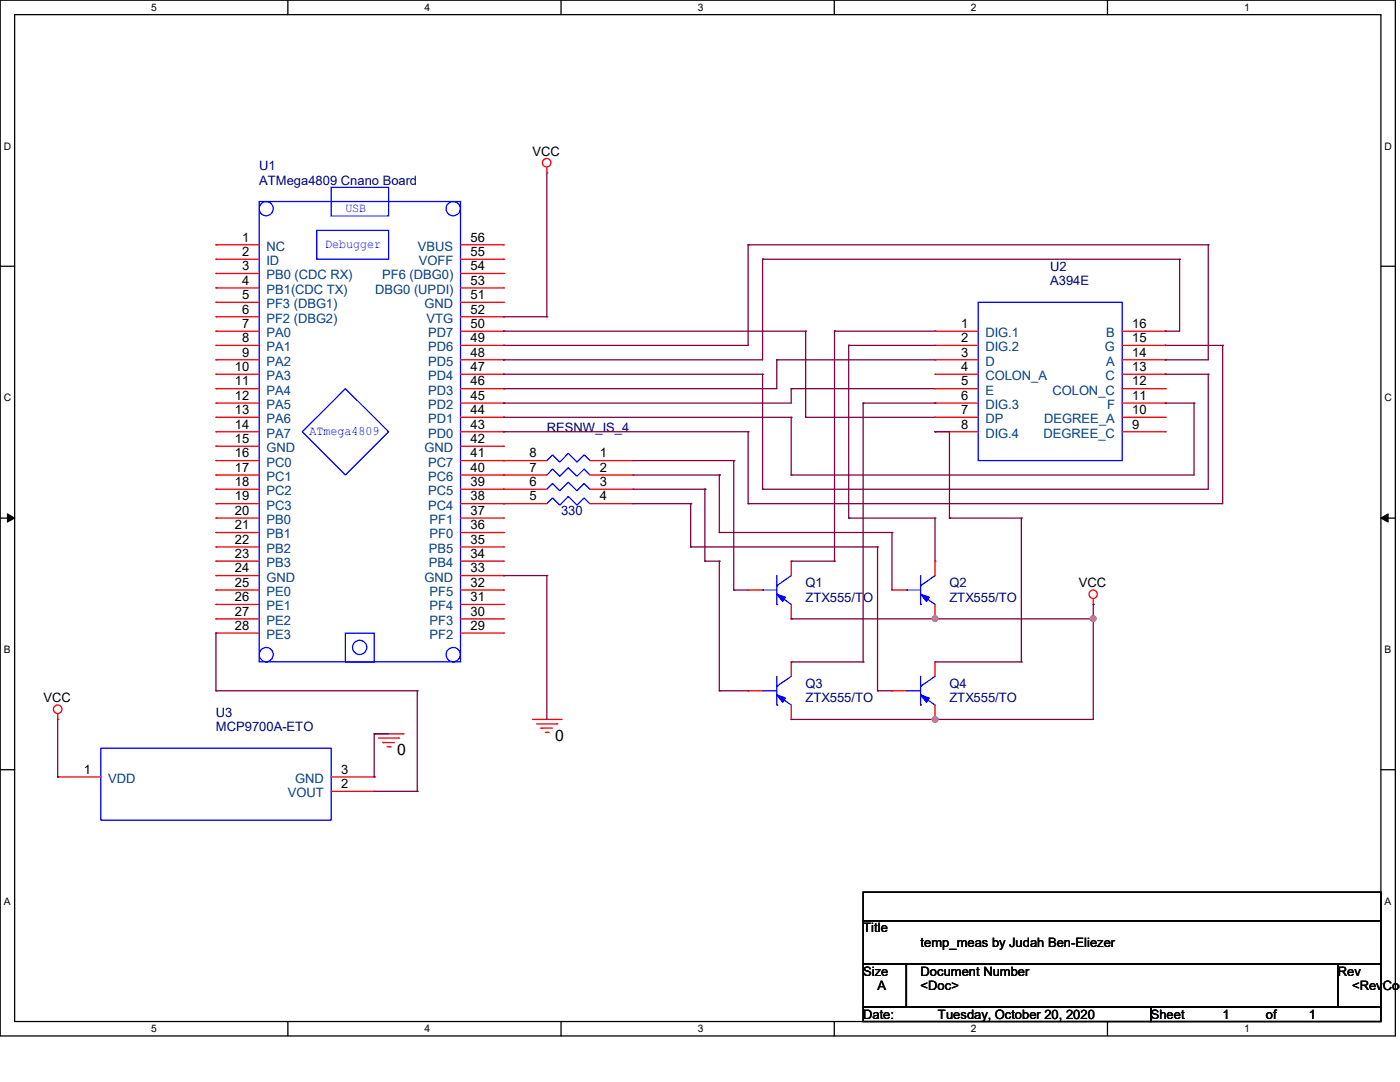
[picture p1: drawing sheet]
<svg xmlns="http://www.w3.org/2000/svg" width="279mm" height="216mm" viewBox="0 0 279 216" stroke-linecap="round" stroke-linejoin="round" font-family="sans-serif">
<path d="M0 0h278.5v206.7h-278.5zM2.9 2.9h272.7v200.9h-272.7z" fill="none" stroke="#000" stroke-width=".25"/>
<g fill="#fff">
<path d="M30.2 .3h1.1v2.3h-1.1z"/>
<path d="M30.2 204.1h1.1v2.3h-1.1z"/>
</g>
<path d="M57.4 0v2.9M57.4 203.8v2.9" fill="none" stroke="#000" stroke-width=".25"/>
<g fill="#fff">
<path d="M84.7 .3h1.1v2.3h-1.1z"/>
<path d="M84.7 204.1h1.1v2.3h-1.1z"/>
</g>
<path d="M112 0v2.9M112 203.8v2.9" fill="none" stroke="#000" stroke-width=".25"/>
<g fill="#fff">
<path d="M139.2 .3h1.1v2.3h-1.1z"/>
<path d="M139.2 204.1h1.1v2.3h-1.1z"/>
</g>
<path d="M166.5 0v2.9M166.5 203.8v2.9" fill="none" stroke="#000" stroke-width=".25"/>
<g fill="#fff">
<path d="M193.8 .3h1.1v2.3h-1.1z"/>
<path d="M193.8 204.1h1.1v2.3h-1.1z"/>
</g>
<path d="M221 0v2.9M221 203.8v2.9" fill="none" stroke="#000" stroke-width=".25"/>
<g fill="#fff">
<path d="M248.3 .3h1.1v2.3h-1.1z"/>
<path d="M248.3 204.1h1.1v2.3h-1.1z"/>
<path d="M.8 28h1.4v2.3h-1.4z"/>
<path d="M276.3 28h1.4v2.3h-1.4z"/>
<path d="M.8 78.2h1.4v2.3h-1.4z"/>
<path d="M276.3 78.2h1.4v2.3h-1.4z"/>
</g>
<path d="M0 53.1h2.9M275.6 53.1h2.9" fill="none" stroke="#000" stroke-width=".25"/>
<g fill="#fff">
<path d="M.8 128.5h1.3v2.2h-1.3z"/>
<path d="M276.3 128.5h1.3v2.2h-1.3z"/>
</g>
<path d="M0 103.4h2.9M275.6 103.4h2.9" fill="none" stroke="#000" stroke-width=".25"/>
<path d="M1.5 102.5l1.4 .9-1.4 .8zM275.6 103.4l1.4-.9v1.7z" fill="#000" stroke="#000" stroke-width=".2"/>
<g fill="#fff">
<path d="M.8 178.7h1.3v2.2h-1.3z"/>
<path d="M276.3 178.7h1.3v2.2h-1.3z"/>
</g>
<path d="M0 153.6h2.9M275.6 153.6h2.9M172.3 178h103.3v5.7h-103.3zM172.3 183.7h103.3v8.7h-103.3zM172.3 192.4h8.6v8.6h-8.6zM180.9 192.4h86.1v8.6h-86.1zM267 192.4h8.6v8.6h-8.6zM172.3 201h57.4v2.8h-57.4zM229.7 201h45.9v2.8h-45.9z" fill="none" stroke="#000" stroke-width=".25"/>
<g fill="none" stroke="#f00" stroke-width=".25">
<path d="M109.1 34.5h.1M109.1 33.4v1.1M43.1 48.9h.1M43.1 54.6h.1M43.1 51.7h.1M43.1 57.4h.1M43.1 48.9h8.6M43.1 54.6h8.6M43.1 51.7h8.6M43.1 57.4h8.6M91.9 48.9h8.6M91.9 54.6h8.6"/>
<path d="M91.9 51.7h8.6M91.9 57.4h8.6M100.5 57.4h.1M100.5 54.6h.1M100.5 51.7h.1M100.5 48.9h.1M43.1 66.1h.1M43.1 68.9h.1M43.1 71.8h.1M43.1 74.7h.1M43.1 77.6h.1M43.1 60.3h.1"/>
<path d="M43.1 63.2h.1M43.1 66.1h8.6M43.1 68.9h8.6M43.1 71.8h8.6M43.1 74.7h8.6M43.1 77.6h8.6M43.1 60.3h8.6M43.1 63.2h8.6M91.9 66.1h8.6M91.9 68.9h8.6M91.9 71.8h8.6M91.9 74.7h8.6"/>
<path d="M91.9 77.6h8.6M91.9 60.3h8.6M91.9 63.2h8.6M100.5 77.6h.1M100.5 74.7h.1M100.5 71.8h.1M100.5 68.9h.1M100.5 66.1h.1M100.5 60.3h.1M100.5 63.2h.1M186.6 66.1h.1M186.6 68.9h.1"/>
<path d="M186.6 71.8h.1M186.6 74.7h.1M186.6 77.6h.1M186.6 66.1h8.6M186.6 68.9h8.6M186.6 71.8h8.6M186.6 74.7h8.6M186.6 77.6h8.6M223.9 66.1h8.6M223.9 68.9h8.6M223.9 71.8h8.6M223.9 74.7h8.6"/>
<path d="M223.9 77.6h8.6M232.5 77.6h.1M232.5 74.7h.1M232.5 71.8h.1M232.5 68.9h.1M232.5 66.1h.1M43.1 80.4h.1M43.1 83.3h.1M43.1 86.1h.1M43.1 91.9h.1M43.1 94.8h.1M43.1 97.6h.1"/>
<path d="M43.1 89h.1M43.1 91.9h8.6M43.1 94.8h8.6M43.1 97.6h8.6M43.1 80.4h8.6M43.1 83.3h8.6M43.1 86.1h8.6M43.1 89h8.6M91.9 91.9h17.2M91.9 94.8h17.2M91.9 97.6h17.2M91.9 80.4h8.6"/>
<path d="M91.9 83.3h8.6M91.9 86.1h8.6M91.9 89h8.6M100.5 91.9h.1M100.5 94.8h.1M100.5 97.6h.1M100.5 86.1h.1M100.5 83.3h.1M100.5 80.4h.1M100.5 89h.1M117.7 91.9h8.6M117.7 94.8h8.6"/>
<path d="M117.7 97.6h8.6M126.3 91.9h.1M126.3 94.8h.1M126.3 97.6h.1M186.6 80.4h.1M186.6 83.3h.1M186.6 86.1h.1M186.6 80.4h8.6M186.6 83.3h8.6M186.6 86.1h8.6M223.9 80.4h8.6M223.9 83.3h8.6"/>
<path d="M223.9 86.1h8.6M232.5 86.1h.1M232.5 83.3h.1M232.5 80.4h.1M43.1 100.5h.1M43.1 103.4h.1M43.1 106.3h.1M43.1 109.1h.1M43.1 112h.1M43.1 114.9h.1M43.1 117.7h.1M43.1 117.7h8.6"/>
<path d="M43.1 100.5h8.6M43.1 103.4h8.6M43.1 106.3h8.6M43.1 109.1h8.6M43.1 112h8.6M43.1 114.9h8.6M91.9 117.7h8.6M91.9 100.5h17.2M91.9 103.4h8.6M91.9 106.3h8.6M91.9 109.1h8.6M91.9 112h8.6"/>
<path d="M91.9 114.9h8.6M100.5 100.5h.1M100.5 117.7h.1M100.5 114.9h.1M100.5 112h.1M100.5 109.1h.1M100.5 106.3h.1M100.5 103.4h.1M117.7 100.5h8.6M126.3 100.5h.1M149.3 117.7h.1M149.3 117.7h2.9"/>
<path d="M157.9 112h.1M157.9 112v2.9M178 117.7h.1M178 117.7h2.9M186.6 112h.1M186.6 112v2.9M218.2 119.5v1.1M43.1 120.6h.1M43.1 123.5h.1M43.1 126.3h.1M43.1 120.6h8.6M43.1 123.5h8.6"/>
<path d="M43.1 126.3h8.6M91.9 120.6h8.6M91.9 123.5h8.6M91.9 126.3h8.6M100.5 126.3h.1M100.5 123.5h.1M100.5 120.6h.1M149.3 137.8h.1M149.3 137.8h2.9M157.9 132.1h.1M157.9 123.5h.1M157.9 120.6v2.9"/>
<path d="M157.9 132.1v2.9M178 137.8h.1M178 137.8h2.9M186.6 123.5h.1M186.6 132.1h.1M186.6 120.6v2.9M186.6 132.1v2.9M218.2 120.6h.1M11.5 143.6h.1M11.5 155h.1M11.5 142.4v1.2M11.5 155h8.7"/>
<path d="M66.1 155h8.6M66.1 157.9h8.6M74.7 157.9h.1M74.7 155h.1M74.7 146.4h5.7M75.5 147.3h4M76.4 148.2h.1M76.4 148.2h2.3M77.3 149h.6M77.9 149h.1M79.5 147.3h.1M80.4 146.4h.1"/>
<path d="M106.3 143.6h5.7M107.1 144.4h4M107.9 145.3h.1M107.9 145.3h2.4M108.8 146.1h.6M109.4 146.1h.1M111.1 144.4h.1M112 143.6h.1M157.9 143.6h.1M157.9 140.7v2.9M186.6 143.6h.1M186.6 140.7v2.9"/>
<circle cx="109.1" cy="32.5" r=".85"/>
<circle cx="218.2" cy="118.6" r=".83"/>
<circle cx="11.5" cy="141.5" r=".85"/>
</g>
<g fill="none" stroke="#00f" stroke-width=".25">
<path d="M66.1 37.4h11.5v5.7h-11.5zM51.7 40.2h40.2v91.9h-40.2zM63.2 46h14.4v5.7h-14.4zM195.2 60.3h28.7v31.6h-28.7zM60.3 86.1l8.6-8.5 8.7 8.5-8.7 8.7zM109.1 91.9l1.2-1.1 1.4 1.4 1.7-1.7 1.7 1.7 1.5-1.4 1.1 1.1M109.1 94.8l1.2-1.2 1.4 1.4 1.7-1.7 1.7 1.7 1.5-1.4 1.1 1.2M109.1 97.6l1.2-1.1 1.4 1.4 1.7-1.7 1.7 1.7 1.5-1.4 1.1 1.1M109.1 100.5l1.2-1.1 1.4 1.4 1.7-1.7 1.7 1.7 1.5-1.4 1.1 1.1M152.2 117.7h.1M152.2 117.7h2.8M155 116.9h.1"/>
<path d="M155 118.6h.1M155 114.9v5.7M155 118.6l2.9 2M157.9 114.9l-2.9 2M180.9 117.7h.1M180.9 117.7h2.8M183.7 116.9h.1M183.7 118.6h.1M183.7 118.6l2.9 2M183.7 114.9v5.7M186.6 114.9l-2.9 2M68.9 126.3h5.8v5.8h-5.8z"/>
<path d="M152.2 137.8h.1M152.2 137.8h2.8M155 136.9h.1M155 138.7h.1M155 120.6h.1M155 138.7l2.9 2M155 135v5.7M157.9 135l-2.9 1.9M180.9 137.8h.1M180.9 137.8h2.8M183.7 120.6h.1M183.7 136.9h.1"/>
<path d="M183.7 138.7h.1M183.7 135v5.7M183.7 138.7l2.9 2M186.6 135l-2.9 1.9M20.2 149.3h45.9v14.4h-45.9zM155 140.7h.1M183.7 140.7h.1"/>
<circle cx="53.1" cy="41.6" r="1.41"/>
<circle cx="90.4" cy="41.6" r="1.42"/>
<circle cx="53.1" cy="130.6" r="1.41"/>
<circle cx="71.8" cy="129.2" r="1.42"/>
<circle cx="90.4" cy="130.6" r="1.42"/>
</g>
<g fill="#00f" stroke="#00f" stroke-width=".25">
<path d="M183.7 118.6l1.8 .6-.6 .8z"/>
<path d="M155 138.7l1.8 .6-.6 .8z"/>
<path d="M183.7 138.7l1.8 .6-.6 .8z"/>
<path d="M155 118.6l1.8 .6-.6 .8z"/>
</g>
<g fill="none" stroke="#800040" stroke-width=".25">
<path d="M109.1 34.5v28.7M149.3 48.9h.1M149.3 48.9v20h-48.8M149.3 48.9h91.8M152.2 51.7h.1M152.2 51.7v20.1h-51.7M152.2 51.7h83.2M235.4 51.7h.1M235.4 51.7v14.4h-2.9M241.1 48.9h.1M241.1 48.9v22.9h-8.6M100.5 68.9h.1"/>
<path d="M100.5 71.8h.1M100.5 74.7h.1M100.5 77.6h.1M100.5 66.1h.1M100.5 63.2h.1M100.5 66.1h60.3M100.5 74.7h51.7M100.5 63.2h8.6M109.1 63.2h.1M152.2 74.7h.1M152.2 74.7v22.9M155 71.8h.1"/>
<path d="M155 71.8h31.6M155 71.8v5.8h-54.5M157.9 77.6h.1M157.9 77.6h28.7M157.9 77.6v2.8h-57.4M160.8 66.1h.1M160.8 66.1v17.2M166.5 66.1h.1M166.5 66.1h20.1M166.5 66.1v45.9M169.4 68.9h.1M169.4 68.9h17.2"/>
<path d="M169.4 68.9v34.5M232.5 71.8h.1M232.5 66.1h.1M232.5 74.7h.1M232.5 68.9h.1M232.5 68.9h11.5M232.5 74.7h8.6M241.1 74.7h.1M241.1 74.7v22.9h-88.9M244 68.9h.1M244 68.9v31.6h-94.7M100.5 80.4h.1"/>
<path d="M100.5 83.3h.1M100.5 86.1h.1M100.5 83.3h57.4M100.5 86.1h48.8M126.3 97.6h14.4M126.3 94.8h17.3M126.3 91.9h20.1M140.7 97.6h.1M140.7 97.6v14.4M143.6 94.8h.1M143.6 94.8v11.5M146.4 91.9h.1"/>
<path d="M146.4 91.9v25.8M149.3 86.1h.1M149.3 86.1v14.4M152.2 97.6h.1M157.9 94.8h.1M157.9 83.3h.1M157.9 83.3v11.5M160.8 83.3h.1M160.8 83.3h25.8M172.3 80.4h.1M172.3 80.4h14.3M172.3 80.4v51.7"/>
<path d="M186.6 80.4h.1M186.6 86.1h.1M186.6 86.1h2.9v17.3M232.5 80.4h.1M232.5 80.4h5.8M238.3 80.4h.1M238.3 80.4v14.4h-80.4M100.5 114.9h.1M100.5 114.9h8.6M109.1 114.9h.1M109.1 114.9v28.7M126.3 100.5h11.5"/>
<path d="M137.8 100.5h.1M137.8 109.1h.1M137.8 100.5v8.6M137.8 109.1h37.3M140.7 112h.1M140.7 112h2.9M143.6 106.3h.1M143.6 112h.1M143.6 112v25.8M143.6 106.3h34.4M146.4 117.7h.1M146.4 117.7h2.9"/>
<path d="M149.3 100.5h.1M157.9 112h8.6M166.5 112h.1M169.4 103.4h.1M169.4 103.4h17.2M175.1 109.1h.1M175.1 109.1v28.7M178 106.3h.1M178 106.3v11.4M186.6 103.4h.1M186.6 103.4v8.6M189.5 103.4h.1"/>
<path d="M189.5 103.4h14.3M203.8 103.4h.1M203.8 103.4v28.7M43.1 137.8h.1M43.1 126.3h.1M43.1 137.8h40.2M43.1 126.3v11.5M83.3 137.8h.1M83.3 137.8v20.1M143.6 137.8h.1M143.6 137.8h5.7M157.9 123.5h.1"/>
<path d="M157.9 123.5h60.3M157.9 132.1h14.4M172.3 132.1h.1M175.1 137.8h.1M175.1 137.8h2.9M186.6 123.5h.1M186.6 132.1h17.2M203.8 132.1h.1M218.2 123.5h.1M218.2 120.6h.1M218.2 120.6v23h-60.3M11.5 155h.1"/>
<path d="M11.5 143.6v11.4M74.7 146.4h.1M74.7 155h.1M74.7 157.9h8.6M74.7 146.4h2.9M74.7 146.4v8.6M83.3 157.9h.1M157.9 143.6h.1M186.6 143.6h.1"/>
</g>
<g fill="#f0f" stroke="#f0f" stroke-width=".25">
<circle cx="218.2" cy="123.4" r=".56"/>
<circle cx="186.6" cy="123.4" r=".55"/>
<circle cx="186.6" cy="143.6" r=".55"/>
</g>
<g font-size="3.1">
<text x="110.8" y="147.8">0</text>
<text x="79.2" y="150.7">0</text>
</g>
<g font-size="2.6" fill="#000080">
<text x="51.7" y="34">U1</text>
<text x="51.7" y="36.8">ATMega4809 Cnano Board</text>
<text x="209.6" y="54.1">U2</text>
<text x="209.6" y="56.9">A394E</text>
<text x="109.1" y="86.2">RESNW_IS_4</text>
<text x="112" y="102.8">330</text>
<text x="160.8" y="117.2">Q1</text>
<text x="189.5" y="117.2">Q2</text>
<text x="160.8" y="120.1">ZTX555/TO</text>
<text x="189.5" y="120.1">ZTX555/TO</text>
<text x="160.8" y="137.3">Q3</text>
<text x="189.5" y="137.3">Q4</text>
<text x="43.1" y="143">U3</text>
<text x="160.8" y="140.2">ZTX555/TO</text>
<text x="189.5" y="140.2">ZTX555/TO</text>
<text x="43.1" y="145.9">MCP9700A-ETO</text>
</g>
<g font-size="2.6">
<text x="106.3" y="31.1">VCC</text>
<text x="48.3" y="48.2">1</text>
<text x="48.3" y="53.9">3</text>
<text x="48.3" y="51.1">2</text>
<text x="93.9" y="53.9">54</text>
<text x="93.9" y="51.1">55</text>
<text x="93.9" y="48.2">56</text>
<text x="48.3" y="56.8">4</text>
<text x="48.3" y="59.7">5</text>
<text x="93.9" y="59.7">51</text>
<text x="93.9" y="56.8">53</text>
<text x="48.3" y="65.4">7</text>
<text x="48.3" y="62.6">6</text>
<text x="93.9" y="65.4">50</text>
<text x="93.9" y="62.6">52</text>
<text x="191.8" y="65.4">1</text>
<text x="225.9" y="65.4">16</text>
<text x="48.3" y="68.3">8</text>
<text x="48.3" y="71.2">9</text>
<text x="93.9" y="71.2">48</text>
<text x="93.9" y="68.3">49</text>
<text x="191.8" y="68.3">2</text>
<text x="191.8" y="71.2">3</text>
<text x="225.9" y="71.2">14</text>
<text x="225.9" y="68.3">15</text>
<text x="46.9" y="74">10</text>
<text x="46.9" y="76.9">11</text>
<text x="93.9" y="76.9">46</text>
<text x="93.9" y="74">47</text>
<text x="191.8" y="74">4</text>
<text x="191.8" y="76.9">5</text>
<text x="225.9" y="76.9">12</text>
<text x="225.9" y="74">13</text>
<text x="46.9" y="79.8">12</text>
<text x="46.9" y="82.6">13</text>
<text x="93.9" y="82.6">44</text>
<text x="93.9" y="79.8">45</text>
<text x="191.8" y="79.8">6</text>
<text x="191.8" y="82.6">7</text>
<text x="225.9" y="82.6">10</text>
<text x="225.9" y="79.8">11</text>
<text x="46.9" y="85.5">14</text>
<text x="46.9" y="88.4">15</text>
<text x="93.9" y="85.5">43</text>
<text x="93.9" y="88.4">42</text>
<text x="191.8" y="85.5">8</text>
<text x="225.9" y="85.5">9</text>
<text x="46.9" y="91.3">16</text>
<text x="46.9" y="94.1">17</text>
<text x="93.9" y="94.1">40</text>
<text x="93.9" y="91.3">41</text>
<text x="105.7" y="91.3">8</text>
<text x="105.7" y="94.1">7</text>
<text x="119.7" y="91.3">1</text>
<text x="119.7" y="94.1">2</text>
<text x="46.9" y="97">18</text>
<text x="46.9" y="99.9">19</text>
<text x="93.9" y="99.9">38</text>
<text x="93.9" y="97">39</text>
<text x="105.7" y="97">6</text>
<text x="105.7" y="99.9">5</text>
<text x="119.7" y="97">3</text>
<text x="119.7" y="99.9">4</text>
<text x="46.9" y="102.7">20</text>
<text x="46.9" y="105.6">21</text>
<text x="93.9" y="105.6">36</text>
<text x="93.9" y="102.7">37</text>
<text x="46.9" y="108.5">22</text>
<text x="46.9" y="111.3">23</text>
<text x="93.9" y="111.3">34</text>
<text x="93.9" y="108.5">35</text>
<text x="46.9" y="114.2">24</text>
<text x="46.9" y="117.1">25</text>
<text x="46.9" y="120">26</text>
<text x="93.9" y="120">31</text>
<text x="93.9" y="117.1">32</text>
<text x="93.9" y="114.2">33</text>
<text x="215.3" y="117.2">VCC</text>
<text x="46.9" y="122.9">27</text>
<text x="46.9" y="125.7">28</text>
<text x="93.9" y="125.7">29</text>
<text x="93.9" y="122.9">30</text>
<text x="8.7" y="140.2">VCC</text>
<text x="16.7" y="154.4">1</text>
<text x="68.1" y="154.4">3</text>
<text x="68.1" y="157.3">2</text>
<text x="172.3" y="186.1">Title</text>
<text x="183.7" y="188.9">temp_meas by Judah Ben-Eliezer</text>
<text x="172.3" y="194.7">Size</text>
<text x="175.1" y="197.6">A</text>
<text x="183.7" y="194.7">Document Number</text>
<text x="183.7" y="197.6">&lt;Doc&gt;</text>
<text x="267" y="194.7">Rev</text>
<text x="269.8" y="197.6">&lt;RevCod</text>
<text x="172.3" y="203.3">Date:</text>
<text x="187.2" y="203.3">Tuesday, October 20, 2020</text>
<text x="229.7" y="203.3">Sheet</text>
<text x="244" y="203.3">1</text>
<text x="252.6" y="203.3">of</text>
<text x="261.2" y="203.3">1</text>
</g>
<g font-size="2.6" fill="#00f">
<text x="68.9" y="42.3">USB</text>
<text x="64.9" y="49.5">Debugger</text>
<text x="61.8" y="86.8">ATmega4809</text>
</g>
<g font-size="2.6" fill="#004080">
<text x="53.2" y="50">NC</text>
<text x="53.2" y="52.9">ID</text>
<text x="83.4" y="50">VBUS</text>
<text x="83.6" y="52.9">VOFF</text>
<text x="53.2" y="55.8">PB0 (CDC RX)</text>
<text x="53.2" y="58.6">PB1(CDC TX)</text>
<text x="74.9" y="58.6">DBG0 (UPDI)</text>
<text x="76.3" y="55.8">PF6 (DBG0)</text>
<text x="53.2" y="61.5">PF3 (DBG1)</text>
<text x="53.2" y="64.4">PF2 (DBG2)</text>
<text x="84.8" y="61.5">GND</text>
<text x="85.1" y="64.4">VTG</text>
<text x="53.2" y="67.3">PA0</text>
<text x="53.2" y="70.1">PA1</text>
<text x="85.4" y="70.1">PD6</text>
<text x="85.4" y="67.3">PD7</text>
<text x="196.7" y="67.3">DIG.1</text>
<text x="196.7" y="70.1">DIG.2</text>
<text x="220.5" y="70.1">G</text>
<text x="220.8" y="67.3">B</text>
<text x="53.2" y="73">PA2</text>
<text x="53.2" y="75.9">PA3</text>
<text x="85.4" y="75.9">PD4</text>
<text x="85.4" y="73">PD5</text>
<text x="196.7" y="73">D</text>
<text x="196.7" y="75.9">COLON_A</text>
<text x="220.6" y="75.9">C</text>
<text x="220.8" y="73">A</text>
<text x="53.2" y="78.7">PA4</text>
<text x="53.2" y="81.6">PA5</text>
<text x="85.4" y="81.6">PD2</text>
<text x="85.4" y="78.7">PD3</text>
<text x="196.7" y="78.7">E</text>
<text x="196.7" y="81.6">DIG.3</text>
<text x="210.1" y="78.7">COLON_C</text>
<text x="220.9" y="81.6">F</text>
<text x="53.2" y="84.5">PA6</text>
<text x="53.2" y="87.3">PA7</text>
<text x="85.4" y="87.3">PD0</text>
<text x="85.4" y="84.5">PD1</text>
<text x="196.7" y="84.5">DP</text>
<text x="196.7" y="87.3">DIG.4</text>
<text x="208.3" y="87.3">DEGREE_C</text>
<text x="208.4" y="84.5">DEGREE_A</text>
<text x="53.2" y="93.1">PC0</text>
<text x="53.2" y="96">PC1</text>
<text x="53.2" y="90.2">GND</text>
<text x="84.8" y="90.2">GND</text>
<text x="85.4" y="96">PC6</text>
<text x="85.4" y="93.1">PC7</text>
<text x="53.2" y="98.8">PC2</text>
<text x="53.2" y="101.7">PC3</text>
<text x="85.4" y="101.7">PC4</text>
<text x="85.4" y="98.8">PC5</text>
<text x="53.2" y="104.6">PB0</text>
<text x="53.2" y="107.4">PB1</text>
<text x="85.7" y="107.4">PF0</text>
<text x="85.7" y="104.6">PF1</text>
<text x="53.2" y="110.3">PB2</text>
<text x="53.2" y="113.2">PB3</text>
<text x="85.6" y="113.2">PB4</text>
<text x="85.6" y="110.3">PB5</text>
<text x="53.2" y="116">GND</text>
<text x="53.2" y="118.9">PE0</text>
<text x="84.8" y="116">GND</text>
<text x="85.7" y="118.9">PF5</text>
<text x="53.2" y="121.8">PE1</text>
<text x="53.2" y="124.7">PE2</text>
<text x="85.7" y="124.7">PF3</text>
<text x="85.7" y="121.8">PF4</text>
<text x="53.2" y="127.5">PE3</text>
<text x="85.7" y="127.5">PF2</text>
<text x="21.6" y="156.2">VDD</text>
<text x="57.4" y="159.1">VOUT</text>
<text x="58.9" y="156.2">GND</text>
</g>
<g font-size="2.1">
<text x="30.2" y="2.2">5</text>
<text x="84.7" y="2.2">4</text>
<text x="139.2" y="2.2">3</text>
<text x="193.8" y="2.2">2</text>
<text x="248.3" y="2.2">1</text>
<text x=".8" y="29.8">D</text>
<text x="276.3" y="29.8">D</text>
<text x=".8" y="80.1">C</text>
<text x="276.3" y="80.1">C</text>
<text x=".8" y="130.3">B</text>
<text x="276.3" y="130.3">B</text>
<text x=".8" y="180.5">A</text>
<text x="276.3" y="180.5">A</text>
<text x="30.2" y="206">5</text>
<text x="84.7" y="206">4</text>
<text x="139.2" y="206">3</text>
<text x="193.8" y="206">2</text>
<text x="248.3" y="206">1</text>
</g>
</svg>
